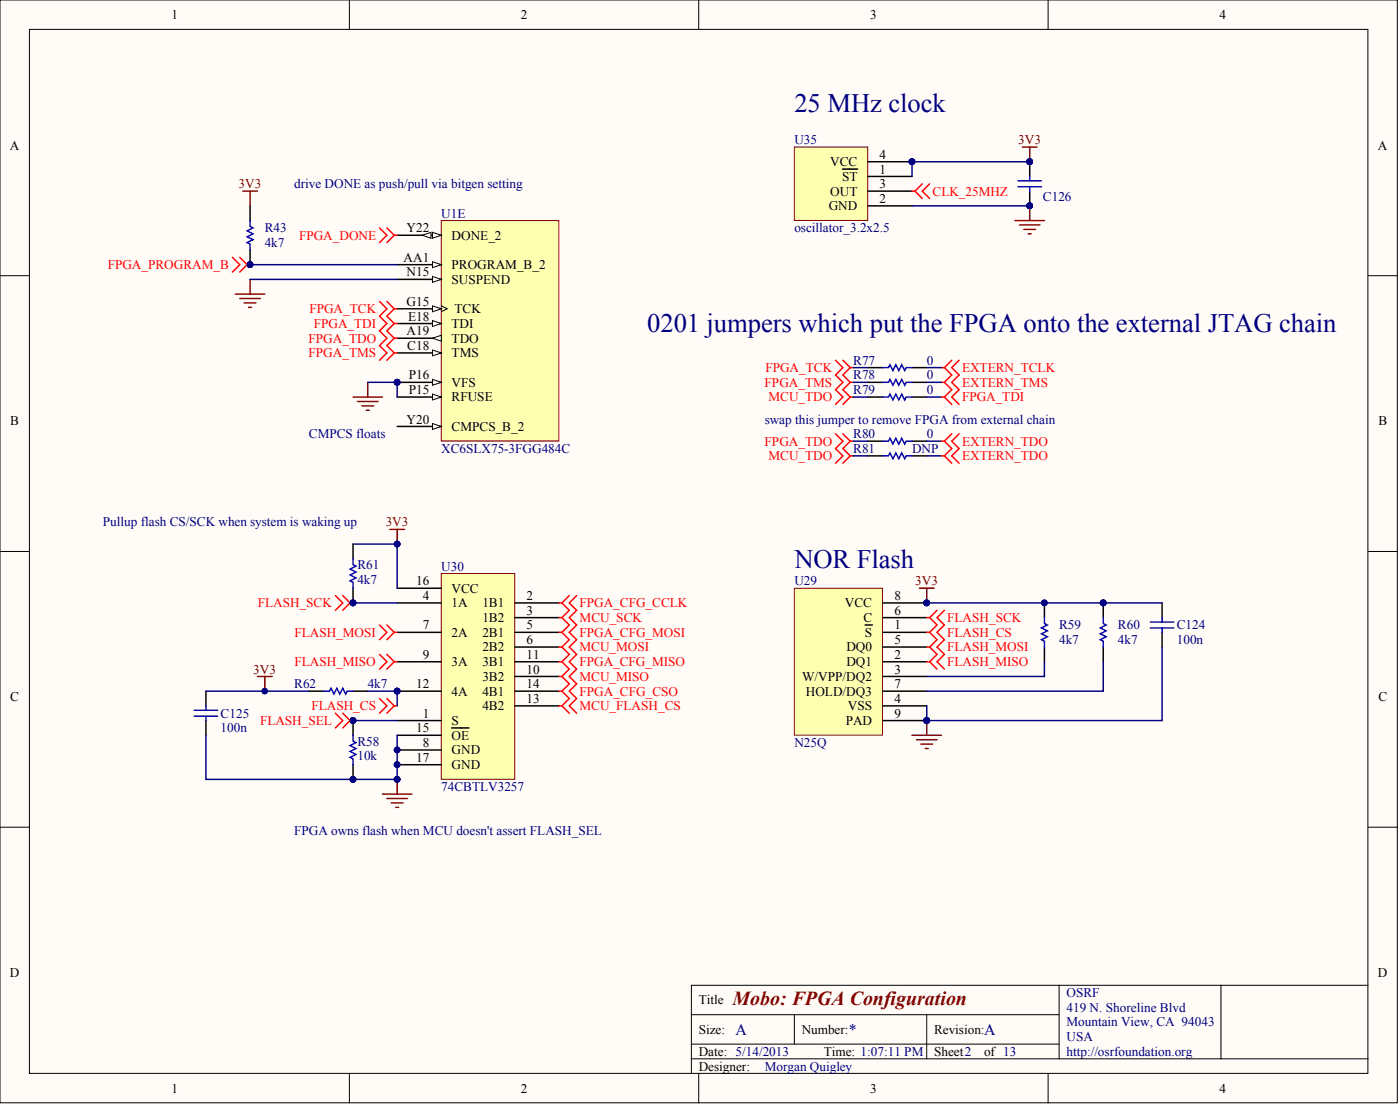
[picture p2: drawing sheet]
<svg xmlns="http://www.w3.org/2000/svg" width="401mm" height="318mm" viewBox="0 0 401 318" stroke-linecap="round" stroke-linejoin="round" font-family="sans-serif">
<g fill="#fffcf8" stroke="#000" stroke-width=".29">
<path d="M0 0h400.7v316.1h-400.7z"/>
<path d="M8.4 8.4h383.9v299.2h-383.9z"/>
</g>
<g fill="none" stroke="#000" stroke-width=".29">
<path d="M100.2 0v8.4M200.4 0v8.4M300.5 0v8.4M0 79h8.4M392.3 79h8.4M0 158.1h8.4M392.3 158.1h8.4M0 237.1h8.4M392.3 237.1h8.4M198.3 290.8h105.4M198.3 299.3h105.4M227.8 290.8v8.5"/>
<path d="M265.7 290.8v12.7M303.7 282.4v21.1M350.1 282.4h-151.8v25.3M392.3 282.4h-42.2v21.1M100.2 307.7v8.4M198.3 303.5h194M200.4 307.7v8.4M300.5 307.7v8.4"/>
</g>
<path d="M126.5 63.2h33.8v63.2h-33.8z" fill="#ffffb0" stroke="#800000" stroke-width=".29"/>
<path d="M113.9 67.4h12.6" fill="none" stroke="#000" stroke-width=".42"/>
<g fill="#fffcf8" stroke="#000" stroke-width=".29">
<path d="M124 66.6l2.5 .8-2.5 .9z"/>
<path d="M121.1 67.4l2.5-.8v1.7z"/>
</g>
<path d="M113.9 75.9h12.6" fill="none" stroke="#000" stroke-width=".42"/>
<path d="M124 75l2.5 .9-2.5 .8z" fill="#fffcf8" stroke="#000" stroke-width=".29"/>
<path d="M113.9 80.1h12.6" fill="none" stroke="#000" stroke-width=".42"/>
<path d="M124 79.2l2.5 .9-2.5 .8z" fill="#fffcf8" stroke="#000" stroke-width=".29"/>
<path d="M113.9 88.5h12.6" fill="none" stroke="#000" stroke-width=".42"/>
<path d="M126.5 87.7l1.7 .8-1.7 .8" fill="none" stroke="#000" stroke-width=".29"/>
<path d="M124 87.7l2.5 .8-2.5 .8z" fill="#fffcf8" stroke="#000" stroke-width=".29"/>
<path d="M113.9 92.7h12.6" fill="none" stroke="#000" stroke-width=".42"/>
<path d="M124 91.9l2.5 .8-2.5 .9z" fill="#fffcf8" stroke="#000" stroke-width=".29"/>
<path d="M113.9 96.9h12.6" fill="none" stroke="#000" stroke-width=".42"/>
<path d="M124 96.9l2.5-.8v1.7z" fill="#fffcf8" stroke="#000" stroke-width=".29"/>
<path d="M113.9 101.2h12.6" fill="none" stroke="#000" stroke-width=".42"/>
<path d="M124 100.3l2.5 .9-2.5 .8z" fill="#fffcf8" stroke="#000" stroke-width=".29"/>
<path d="M113.9 109.6h12.6" fill="none" stroke="#000" stroke-width=".42"/>
<path d="M124 108.7l2.5 .9-2.5 .8z" fill="#fffcf8" stroke="#000" stroke-width=".29"/>
<circle cx="113.9" cy="109.6" r=".82" fill="#000080" stroke="#000080" stroke-width=".29"/>
<path d="M113.9 113.8h12.6" fill="none" stroke="#000" stroke-width=".42"/>
<path d="M124 113l2.5 .8-2.5 .8z" fill="#fffcf8" stroke="#000" stroke-width=".29"/>
<path d="M113.9 122.2h12.6" fill="none" stroke="#000" stroke-width=".42"/>
<path d="M124 121.4l2.5 .8-2.5 .9z" fill="#fffcf8" stroke="#000" stroke-width=".29"/>
<g fill="#000080" stroke="#000080" stroke-width=".29">
<circle cx="113.9" cy="109.6" r=".82"/>
<circle cx="71.7" cy="75.8" r=".82"/>
</g>
<g fill="none" stroke="#f00" stroke-width=".42">
<path d="M108.8 65.3l2.1 2.1-2.1 2.1M110.9 65.3l2.1 2.1M113 67.4l-2.1 2.1M113 67.4h.9M108.8 86.4l2.1 2.1-2.1 2.1 2.1 2.1-2.1 2.1 2.1 2.1-2.1 2.1 2.1 2.2-2.1 2.1M110.9 86.4l2.1 2.1M113 88.5l-2.1 2.1 2.1 2.1M113 88.5h.9M113 92.7l-2.1 2.1 2.1 2.1M113 92.7h.9M113 96.9l-2.1 2.1 2.1 2.2M113 96.9h.9"/>
<path d="M113 101.2l-2.1 2.1M113 101.2h.9"/>
</g>
<path d="M71.7 59v4.2M71.7 71.6v4.3" fill="none" stroke="#000" stroke-width=".42"/>
<path d="M71.7 63.2v1.7l.9 .4-1.7 .9 1.7 .8-1.7 .9 1.7 .8-1.7 .8 .8 .5v1.6" fill="none" stroke="#00f" stroke-width=".42"/>
<path d="M71.7 75.9h42.2M71.7 80.1h42.2" fill="none" stroke="#000080" stroke-width=".42"/>
<path d="M69.6 54.8h4.2M71.7 54.8v4.2M67.5 84.3h8.4M68.8 85.6h5.9M70 86.8h3.4M71.3 88.1h.8M71.7 80.1v4.2" fill="none" stroke="#800000" stroke-width=".42"/>
<path d="M227.8 168.6h25.3v42.1h-25.3z" fill="#ffffb0" stroke="#800000" stroke-width=".29"/>
<path d="M248.1 179.1h2M253.1 172.8h12.6M253.1 177h12.6M253.1 185.5h12.6M253.1 189.7h12.6M253.1 181.2h12.6M253.1 193.9h12.6M253.1 198.1h12.6M253.1 202.3h12.6M253.1 206.5h12.6" fill="none" stroke="#000" stroke-width=".42"/>
<g fill="#000080" stroke="#000080" stroke-width=".29">
<circle cx="265.7" cy="172.8" r=".82"/>
<circle cx="265.7" cy="206.5" r=".82"/>
</g>
<path d="M126.5 164.4h21.1v58.9h-21.1z" fill="#ffffb0" stroke="#800000" stroke-width=".29"/>
<g fill="none" stroke="#000" stroke-width=".42">
<path d="M101.2 155.9v4.3M101.2 168.6v4.2M113.9 172.8h12.6M113.9 168.6h12.6M147.6 172.8h12.7M147.6 177h12.7M299.5 172.8v4.2M316.4 172.8v4.2M333.2 172.8v4.2M59.1 198.1v4.2M88.6 198.1h4.2M101.2 198.1h4.3"/>
<path d="M113.9 181.2h12.6M113.9 189.7h12.6M113.9 198.1h12.6M147.6 181.2h12.7M147.6 189.7h12.7M147.6 198.1h12.7M147.6 185.5h12.7M147.6 193.9h12.7M299.5 185.5v4.2M316.4 185.5v4.2M333.2 181.2v4.3M59.1 206.5v4.2"/>
<path d="M101.2 206.5v4.2M101.2 219.2v4.2M113.9 206.5h12.6M113.9 210.7h12.6M113.9 215h12.6M113.9 219.2h12.6M129.5 208.6h5M147.6 202.3h12.7"/>
</g>
<g fill="#000080" stroke="#000080" stroke-width=".29">
<circle cx="113.9" cy="198.1" r=".82"/>
<circle cx="113.9" cy="214.9" r=".82"/>
<circle cx="113.9" cy="219.2" r=".82"/>
<circle cx="113.9" cy="223.4" r=".82"/>
<circle cx="101.2" cy="206.5" r=".82"/>
<circle cx="101.2" cy="223.4" r=".82"/>
<circle cx="113.9" cy="155.9" r=".82"/>
<circle cx="265.7" cy="172.8" r=".82"/>
<circle cx="265.7" cy="206.5" r=".82"/>
<circle cx="299.5" cy="172.8" r=".82"/>
<circle cx="316.3" cy="172.8" r=".82"/>
<circle cx="101.2" cy="172.8" r=".82"/>
<circle cx="71.7" cy="75.8" r=".82"/>
<circle cx="113.9" cy="109.6" r=".82"/>
<circle cx="75.9" cy="198.1" r=".82"/>
</g>
<g fill="none" stroke="#800000" stroke-width=".42">
<path d="M101.2 113.8h8.5M102.5 115.1h5.9M103.8 116.3h3.3M105 117.6h.9M105.5 109.6v4.2M111.8 151.7h4.2M113.9 151.7v4.2M263.6 168.6h4.3M265.7 168.6v4.2M73.8 193.9h4.2M75.9 193.9v4.2M261.5 210.7h8.5"/>
<path d="M262.8 212h5.9M264.1 213.3h3.3M265.3 214.5h.9M265.7 206.5v4.2M109.7 227.6h8.4M110.9 228.9h5.9M112.2 230.1h3.4M113.5 231.4h.8M113.9 223.4v4.2"/>
</g>
<g fill="none" stroke="#00f" stroke-width=".42">
<path d="M101.2 160.2v1.6l.9 .5-1.7 .8 1.7 .9-1.7 .8 1.7 .8-1.7 .9 .8 .4v1.7M299.5 177v1.7l.8 .4-1.6 .9 1.6 .8-1.6 .9 1.6 .8-1.6 .8 .8 .5v1.7M316.4 177v1.7l.8 .4-1.7 .9 1.7 .8-1.7 .9 1.7 .8-1.7 .8 .9 .5v1.7M329.9 178.3h6.7M329.9 180h6.7M333.2 177v1.3M333.2 180v1.2M92.8 198.1h1.7l.4-.8 .9 1.6 .8-1.6 .8 1.6 .9-1.6 .8 1.6 .5-.8h1.6M55.7 203.6h6.7M55.7 205.3h6.7M59.1 202.3v1.3M59.1 205.3v1.2"/>
<path d="M101.2 210.7v1.7l.9 .4-1.7 .9 1.7 .8-1.7 .9 1.7 .8-1.7 .9 .8 .4v1.7"/>
</g>
<path d="M105.5 109.6h8.4v4.2M101.2 155.9h12.7v12.7M101.2 172.8h12.7M265.7 172.8h67.5M59.1 198.1h29.5M105.5 198.1h8.4v4.2M299.5 189.7v4.2h-33.8M316.4 189.7v8.4h-50.7M333.2 185.5v21h-67.5v-4.2M59.1 210.7v12.7h54.8v-12.7M101.2 206.5h12.7" fill="none" stroke="#000080" stroke-width=".42"/>
<g fill="none" stroke="#f00" stroke-width=".42">
<path d="M66.6 73.8l2.2 2.1-2.2 2.1M68.8 73.8l2.1 2.1M70.9 75.9l-2.1 2.1M70.9 75.9h.8M96.2 170.7l2.1 2.1-2.1 2.1M98.3 170.7l2.1 2.1M100.4 172.8l-2.1 2.1M100.4 172.8h.8M108.8 179.1l2.1 2.1-2.1 2.1M110.9 179.1l2.1 2.1M160.3 177h.8M160.3 172.8h.8"/>
<path d="M161.1 177l2.1 2.1-2.1 2.1M161.1 172.8l2.1 2.1-2.1 2.1M163.2 170.7l-2.1 2.1M165.4 170.7l-2.2 2.1 2.2 2.1-2.2 2.1 2.2 2.1-2.2 2.1 2.2 2.1-2.2 2.2 2.2 2.1-2.2 2.1 2.2 2.1-2.2 2.1 2.2 2.1-2.2 2.1 2.2 2.1-2.2 2.1 2.2 2.1M265.7 177h.9M266.6 177l2.1 2.1-2.1 2.1M268.7 174.9l-2.1 2.1M270.8 174.9l-2.1 2.1 2.1 2.1-2.1 2.1 2.1 2.1-2.1 2.2 2.1 2.1-2.1 2.1 2.1 2.1M108.8 187.6l2.1 2.1-2.1 2.1M110.9 187.6l2.1 2.1M113 181.2h.9M113 189.7h.9"/>
<path d="M113 189.7l-2.1 2.1M113 181.2l-2.1 2.1M160.3 181.2h.8M160.3 185.5h.8M160.3 189.7h.8M160.3 193.9h.8M160.3 198.1h.8M161.1 193.9l2.1 2.1-2.1 2.1M161.1 189.7l2.1 2.1-2.1 2.1M161.1 185.5l2.1 2.1-2.1 2.1M161.1 181.2l2.1 2.1-2.1 2.2M161.1 198.1l2.1 2.1-2.1 2.1"/>
<path d="M265.7 181.2h.9M265.7 185.5h.9M265.7 189.7h.9M266.6 181.2l2.1 2.1-2.1 2.2M266.6 185.5l2.1 2.1-2.1 2.1M266.6 189.7l2.1 2.1M96.2 204.4l2.1 2.1-2.1 2.1M98.3 204.4l2.1 2.1M100.4 206.5l-2.1 2.1M100.4 206.5h.8M108.8 200.2l2.1 2.1-2.1 2.1M110.9 200.2l2.1 2.1"/>
<path d="M113 202.3l-2.1 2.1M113 202.3h.9M160.3 202.3h.8M161.1 202.3l2.1 2.1"/>
</g>
<path d="M227.8 42.1h21v21.1h-21z" fill="#ffffb0" stroke="#800000" stroke-width=".29"/>
<g fill="none" stroke="#000" stroke-width=".42">
<path d="M241.6 48.5h4.3M248.9 50.6h12.6M248.9 46.4h12.6M248.9 59h12.6M248.9 54.8h12.6M295.3 46.4v4.2M295.3 54.8v4.2M248.9 105.4h4.2M248.9 109.6h4.2M248.9 113.8h4.2M261.5 105.4h4.2M261.5 109.6h4.2"/>
<path d="M261.5 113.8h4.2M248.9 126.4h4.2M248.9 130.7h4.2M261.5 126.4h4.2M261.5 130.7h4.2"/>
</g>
<g fill="#000080" stroke="#000080" stroke-width=".29">
<circle cx="261.5" cy="46.3" r=".82"/>
<circle cx="295.3" cy="59" r=".82"/>
<circle cx="295.3" cy="46.3" r=".82"/>
</g>
<path d="M291.9 51.8h6.8M291.9 53.5h6.8M295.3 50.6v1.2M295.3 53.5v1.3M253.1 105.4h1.7l.4-.9 .8 1.7 .9-1.7 .8 1.7 .9-1.7 .8 1.7 .4-.8h1.7M253.1 109.6h1.7l.4-.9 .8 1.7 .9-1.7 .8 1.7 .9-1.7 .8 1.7 .4-.8h1.7M253.1 113.8h1.7l.4-.8 .8 1.6 .9-1.6 .8 1.6 .9-1.6 .8 1.6 .4-.8h1.7M253.1 126.4h1.7l.4-.8 .8 1.7 .9-1.7 .8 1.7 .9-1.7 .8 1.7 .4-.9h1.7M253.1 130.7h1.7l.4-.9 .8 1.7 .9-1.7 .8 1.7 .9-1.7 .8 1.7 .4-.8h1.7" fill="none" stroke="#00f" stroke-width=".42"/>
<path d="M261.5 59h33.8M295.3 46.4h-33.8v4.2M244.7 105.4h4.2M244.7 109.6h4.2M244.7 113.8h4.2M265.7 105.4h4.3M265.7 109.6h4.3M265.7 113.8h4.3M244.7 126.4h4.2M244.7 130.7h4.2M265.7 126.4h4.3M265.7 130.7h4.3" fill="none" stroke="#000080" stroke-width=".42"/>
<g fill="none" stroke="#f00" stroke-width=".42">
<path d="M261.5 54.8h.9M262.4 54.8l2.1 2.1M264.5 52.7l-2.1 2.1M266.6 52.7l-2.1 2.1 2.1 2.1M239.6 103.3l2.1 2.1-2.1 2.1 2.1 2.1-2.1 2.1 2.1 2.1-2.1 2.1M241.7 103.3l2.1 2.1M243.8 105.4l-2.1 2.1 2.1 2.1M243.8 105.4h.9M243.8 109.6h.9M243.8 109.6l-2.1 2.1 2.1 2.1M243.8 113.8l-2.1 2.1M243.8 113.8h.9"/>
<path d="M270 105.4h.8M270 109.6h.8M270 113.8h.8M270.8 109.6l2.1 2.1-2.1 2.1M270.8 105.4l2.1 2.1-2.1 2.1M270.8 113.8l2.1 2.1M272.9 103.3l-2.1 2.1M275 103.3l-2.1 2.1 2.1 2.1-2.1 2.1 2.1 2.1-2.1 2.1 2.1 2.1M239.6 124.3l2.1 2.1-2.1 2.1 2.1 2.2-2.1 2.1M241.7 124.3l2.1 2.1M243.8 126.4l-2.1 2.1 2.1 2.2M243.8 126.4h.9"/>
<path d="M243.8 130.7l-2.1 2.1M243.8 130.7h.9M270 126.4h.8M270 130.7h.8M270.8 126.4l2.1 2.1-2.1 2.2M270.8 130.7l2.1 2.1M272.9 124.3l-2.1 2.1M275 124.3l-2.1 2.1 2.1 2.1-2.1 2.2 2.1 2.1"/>
</g>
<path d="M293.2 42.1h4.2M295.3 42.1v4.3M295.3 59v4.2M291.1 63.2h8.4M292.3 64.5h5.9M293.6 65.7h3.4M294.9 67h.8" fill="none" stroke="#800000" stroke-width=".42"/>
<g font-size="7.6" fill="#000080">
<text x="227.8" y="32.1">25 MHz clock</text>
<text x="185.6" y="95.3">0201 jumpers which put the FPGA onto the external JTAG chain</text>
<text x="227.8" y="162.7">NOR Flash</text>
</g>
<text font-size="5.7" fill="#800000" x="210.1" y="287.9">Mobo: FPGA Configuration</text>
<g font-size="4.6" fill="#000080">
<text x="210.9" y="296.6">A</text>
<text x="243.4" y="296.6">*</text>
<text x="282.2" y="296.6">A</text>
</g>
<g font-size="3.8">
<text x="49.1" y="5.5">1</text>
<text x="149.3" y="5.5">2</text>
<text x="249.5" y="5.5">3</text>
<text x="349.7" y="5.5">4</text>
<text x="2.8" y="42.9">A</text>
<text x="238.1" y="47.6">VCC</text>
<text x="252.3" y="45.5">4</text>
<text x="395.1" y="42.9">A</text>
<text x="241.5" y="51.8">ST</text>
<text x="252.3" y="49.7">1</text>
<text x="252.3" y="53.9">3</text>
<text x="238.1" y="56.1">OUT</text>
<text x="252.3" y="58.2">2</text>
<text x="237.7" y="60.3">GND</text>
<text x="116.6" y="66.6">Y22</text>
<text x="129.5" y="68.7">DONE_2</text>
<text x="115.7" y="75">AA1</text>
<text x="129.5" y="77.1">PROGRAM_B_2</text>
<text x="116.6" y="79.2">N15</text>
<text x="129.5" y="81.3">SUSPEND</text>
<text x="116.6" y="87.7">G15</text>
<text x="130.3" y="89.8">TCK</text>
<text x="117.1" y="91.9">E18</text>
<text x="129.5" y="94">TDI</text>
<text x="116.6" y="96.1">A19</text>
<text x="116.8" y="100.3">C18</text>
<text x="129.5" y="98.2">TDO</text>
<text x="129.5" y="102.4">TMS</text>
<text x="117.2" y="108.7">P16</text>
<text x="117.2" y="113">P15</text>
<text x="129.5" y="110.8">VFS</text>
<text x="129.5" y="115.1">RFUSE</text>
<text x="3" y="121.9">B</text>
<text x="116.6" y="121.4">Y20</text>
<text x="129.5" y="123.5">CMPCS_B_2</text>
<text x="395.2" y="121.9">B</text>
<text x="119.4" y="167.7">16</text>
<text x="121.3" y="172">4</text>
<text x="129.5" y="169.9">VCC</text>
<text x="151" y="172">2</text>
<text x="256.5" y="172">8</text>
<text x="129.5" y="174.1">1A</text>
<text x="138.3" y="174.1">1B1</text>
<text x="138.3" y="178.3">1B2</text>
<text x="151" y="176.2">3</text>
<text x="242.3" y="174.1">VCC</text>
<text x="247.6" y="178.3">C</text>
<text x="256.5" y="176.2">6</text>
<text x="121.3" y="180.4">7</text>
<text x="129.5" y="182.5">2A</text>
<text x="138.3" y="182.5">2B1</text>
<text x="151" y="180.4">5</text>
<text x="151" y="184.6">6</text>
<text x="248" y="182.5">S</text>
<text x="256.5" y="184.6">5</text>
<text x="256.5" y="180.4">1</text>
<text x="121.3" y="188.8">9</text>
<text x="129.5" y="190.9">3A</text>
<text x="138.3" y="186.7">2B2</text>
<text x="138.3" y="190.9">3B1</text>
<text x="151" y="188.8">11</text>
<text x="242.7" y="186.7">DQ0</text>
<text x="242.7" y="190.9">DQ1</text>
<text x="256.5" y="188.8">2</text>
<text x="119.4" y="197.3">12</text>
<text x="138.3" y="195.1">3B2</text>
<text x="151" y="193">10</text>
<text x="151" y="197.3">14</text>
<text x="230" y="195.1">W/VPP/DQ2</text>
<text x="256.5" y="193">3</text>
<text x="256.5" y="197.3">7</text>
<text x="3" y="201">C</text>
<text x="129.5" y="199.4">4A</text>
<text x="138.3" y="199.4">4B1</text>
<text x="138.3" y="203.6">4B2</text>
<text x="151" y="201.5">13</text>
<text x="231.1" y="199.4">HOLD/DQ3</text>
<text x="243.1" y="203.6">VSS</text>
<text x="256.5" y="201.5">4</text>
<text x="395.2" y="201">C</text>
<text x="119.4" y="209.9">15</text>
<text x="121.3" y="205.7">1</text>
<text x="129.5" y="207.8">S</text>
<text x="242.5" y="207.8">PAD</text>
<text x="256.5" y="205.7">9</text>
<text x="121.3" y="214.1">8</text>
<text x="129.5" y="212">OE</text>
<text x="119.4" y="218.3">17</text>
<text x="129.5" y="216.2">GND</text>
<text x="129.5" y="220.4">GND</text>
<text x="2.8" y="280">D</text>
<text x="395.1" y="280">D</text>
<text x="200.4" y="287.9">Title</text>
<text x="200.4" y="296.3">Size:</text>
<text x="229.9" y="296.3">Number:</text>
<text x="267.9" y="296.3">Revision:</text>
<text x="200.4" y="302.6">Date: 5/14/2013</text>
<text x="236.2" y="302.6">Time: 1:07:11 PM</text>
<text x="267.9" y="302.6">Sheet2</text>
<text x="282.2" y="302.6">of 13</text>
<text x="200.4" y="306.8">Designer:</text>
<text x="49.1" y="313.2">1</text>
<text x="149.3" y="313.2">2</text>
<text x="249.5" y="313.2">3</text>
<text x="349.7" y="313.2">4</text>
</g>
<g font-size="3.8" fill="#000080">
<text x="227.8" y="41.3">U35</text>
<text x="84.4" y="53.9">drive DONE as push/pull via bitgen setting</text>
<text x="299.1" y="57.7">C126</text>
<text x="126.5" y="62.4">U1E</text>
<text x="75.9" y="70.8">4k7</text>
<text x="75.9" y="66.6">R43</text>
<text x="227.8" y="66.6">oscillator_3.2x2.5</text>
<text x="244.7" y="104.5">R77</text>
<text x="265.7" y="104.5">0</text>
<text x="244.7" y="108.7">R78</text>
<text x="244.7" y="113">R79</text>
<text x="265.7" y="108.7">0</text>
<text x="265.7" y="113">0</text>
<text x="88.6" y="125.6">CMPCS floats</text>
<text x="219.3" y="121.4">swap this jumper to remove FPGA from external chain</text>
<text x="244.7" y="125.6">R80</text>
<text x="265.7" y="125.6">0</text>
<text x="126.5" y="129.8">XC6SLX75-3FGG484C</text>
<text x="244.7" y="129.8">R81</text>
<text x="261.5" y="129.8">DNP</text>
<text x="29.5" y="150.9">Pullup flash CS/SCK when system is waking up</text>
<text x="102.5" y="167.3">4k7</text>
<text x="102.5" y="163.1">R61</text>
<text x="126.5" y="163.5">U30</text>
<text x="227.8" y="167.7">U29</text>
<text x="303.7" y="184.6">4k7</text>
<text x="303.7" y="180.4">R59</text>
<text x="320.6" y="184.6">4k7</text>
<text x="320.6" y="180.4">R60</text>
<text x="337.5" y="184.6">100n</text>
<text x="337.5" y="180.4">C124</text>
<text x="84.4" y="197.3">R62</text>
<text x="105.5" y="197.3">4k7</text>
<text x="63.3" y="209.9">100n</text>
<text x="63.3" y="205.7">C125</text>
<text x="102.5" y="213.7">R58</text>
<text x="227.8" y="214.1">N25Q</text>
<text x="102.5" y="217.9">10k</text>
<text x="126.5" y="226.8">74CBTLV3257</text>
<text x="84.4" y="239.4">FPGA owns flash when MCU doesn't assert FLASH_SEL</text>
<text x="305.8" y="285.8">OSRF</text>
<text x="305.8" y="290">419 N. Shoreline Blvd</text>
<text x="305.8" y="294.2">Mountain View, CA 94043</text>
<text x="305.8" y="298.4">USA</text>
<text x="305.8" y="302.6">http://osrfoundation.org</text>
<text x="219.3" y="306.8">Morgan Quigley</text>
</g>
<g font-size="3.8" fill="#800000">
<text x="292" y="41.3">3V3</text>
<text x="68.4" y="53.9">3V3</text>
<text x="110.6" y="150.9">3V3</text>
<text x="262.5" y="167.7">3V3</text>
<text x="72.6" y="193">3V3</text>
</g>
<g font-size="3.8" fill="#f00">
<text x="267.4" y="56.1">CLK_25MHZ</text>
<text x="85.8" y="68.7">FPGA_DONE</text>
<text x="30.9" y="77.1">FPGA_PROGRAM_B</text>
<text x="88.7" y="89.8">FPGA_TCK</text>
<text x="90" y="94">FPGA_TDI</text>
<text x="88.5" y="98.2">FPGA_TDO</text>
<text x="88.5" y="102.4">FPGA_TMS</text>
<text x="219.5" y="106.6">FPGA_TCK</text>
<text x="275.9" y="106.6">EXTERN_TCLK</text>
<text x="219.3" y="110.8">FPGA_TMS</text>
<text x="275.9" y="110.8">EXTERN_TMS</text>
<text x="220.4" y="115.1">MCU_TDO</text>
<text x="275.9" y="115.1">FPGA_TDI</text>
<text x="219.3" y="127.7">FPGA_TDO</text>
<text x="220.4" y="131.9">MCU_TDO</text>
<text x="275.9" y="127.7">EXTERN_TDO</text>
<text x="275.9" y="131.9">EXTERN_TDO</text>
<text x="73.9" y="174.1">FLASH_SCK</text>
<text x="166.2" y="178.3">MCU_SCK</text>
<text x="166.2" y="174.1">FPGA_CFG_CCLK</text>
<text x="271.7" y="178.3">FLASH_SCK</text>
<text x="84.5" y="182.5">FLASH_MOSI</text>
<text x="166.2" y="182.5">FPGA_CFG_MOSI</text>
<text x="271.7" y="182.5">FLASH_CS</text>
<text x="84.5" y="190.9">FLASH_MISO</text>
<text x="166.2" y="190.9">FPGA_CFG_MISO</text>
<text x="166.2" y="186.7">MCU_MOSI</text>
<text x="271.7" y="186.7">FLASH_MOSI</text>
<text x="271.7" y="190.9">FLASH_MISO</text>
<text x="166.2" y="195.1">MCU_MISO</text>
<text x="89.3" y="203.6">FLASH_CS</text>
<text x="166.2" y="203.6">MCU_FLASH_CS</text>
<text x="166.2" y="199.4">FPGA_CFG_CSO</text>
<text x="74.6" y="207.8">FLASH_SEL</text>
</g>
</svg>
